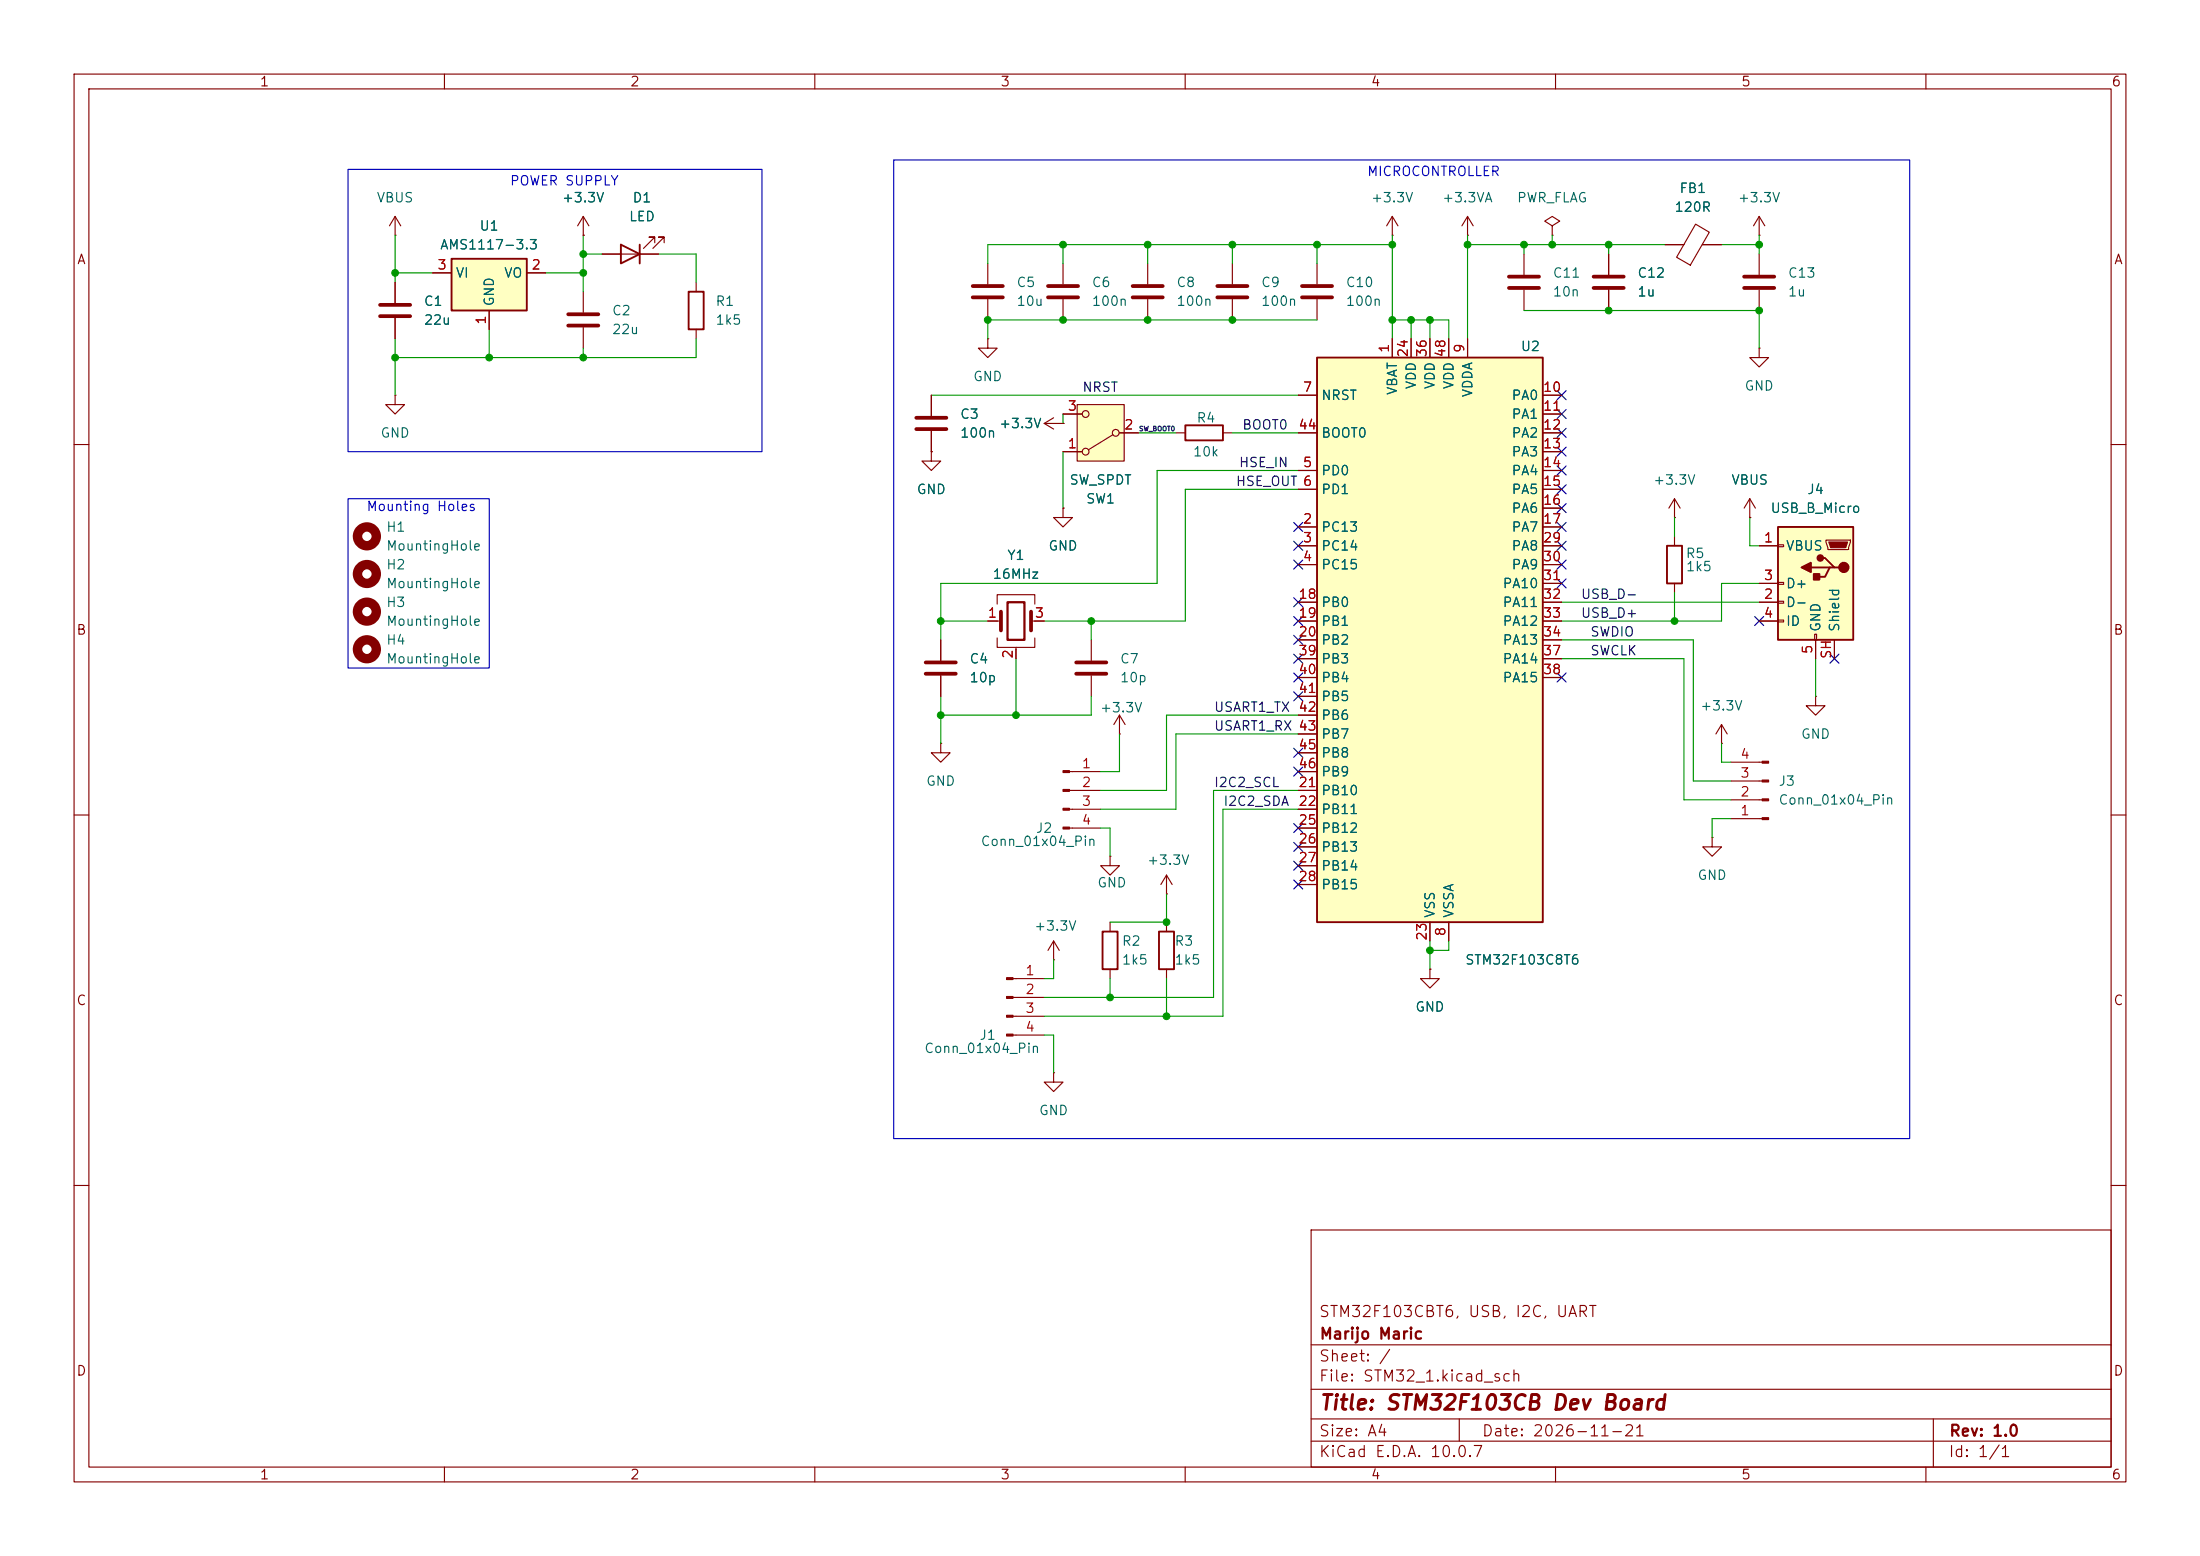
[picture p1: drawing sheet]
<svg xmlns="http://www.w3.org/2000/svg" width="297mm" height="210mm" viewBox="0 0 297 210" stroke-linecap="round" stroke-linejoin="round" font-family="sans-serif">
<g fill="none" stroke="#840000" stroke-width=".15">
<path d="M10 10h277v190h-277zM12 12h273v186h-273zM60 10v2M110 10v2M160 10v2M210 10v2M260 10v2M224.8 33h2.5M228.9 30.3l1.9 1-2.6 4.5-1.9-1.1zM229.8 33h2.6M10 60h2M143.5 68.6v1.3h1.3l-1.3 1.2-1.3-1.2h1.3"/>
<path d="M143.5 68.6h.1M226.1 69.9h.1M226.1 67.3v2.6M226.1 72.4v1.3M226.1 78.7v1.3M226.1 67.3l-.8 1.3M226.1 67.3l.7 1.3M285 60h2M147.3 86.4v2.8M147.3 91.2v2.8M151.1 99.1h.1M151.1 96.5l-.7 1.3"/>
<path d="M151.1 96.5l.8 1.3M151.1 96.5v2.6M232.4 97.8l-.8 1.3M232.4 97.8l.8 1.3M232.4 97.8v2.5M245.1 94v1.3h1.3l-1.3 1.2-1.3-1.2h1.3M245.1 94h.1M10 110h2M149.9 115.6v1.2h1.2l-1.2 1.3-1.3-1.3h1.3M149.9 115.6h.1M232.4 100.3h.1M285 110h2"/>
<path d="M142.2 129.5h.1M142.2 127l-.7 1.3M142.2 127l.8 1.3M142.2 127v2.5M149.9 124.5v1.2M149.9 130.8v1.3M10 160h2M177 166h108v32h-108zM285 160h2M60 198v2M110 198v2M160 198v2"/>
<path d="M177 194.5h108M177 191.5h108M177 187.5h108M177 181.5h108M197 191.5v3M210 198v2M260 198v2M261 191.5v6.5"/>
</g>
<g fill="none" stroke="#840000" stroke-width="1.3">
<circle cx="49.5" cy="72.4" r="1.27"/>
<circle cx="49.5" cy="77.5" r="1.27"/>
<circle cx="49.5" cy="82.5" r="1.27"/>
<circle cx="49.5" cy="87.6" r="1.27"/>
</g>
<path d="M225 73.7h2.1v5h-2.1zM148.8 125.7h2.1v5.1h-2.1z" fill="none" stroke="#840000" stroke-width=".25"/>
<path d="M145.3 89.4h4.1M145.3 90.9h4.1" fill="none" stroke="#840000" stroke-width=".51"/>
<path d="M61 34.9h10.1v7h-10.1z" fill="#ffffc2"/>
<path d="M61 34.9h10.1v7h-10.1zM160 57.4h5.1v2h-5.1z" fill="none" stroke="#840000" stroke-width=".25"/>
<g fill="none" stroke="#840000" stroke-width=".15">
<path d="M53.3 31.8h.1M53.3 29.2l-.7 1.3M53.3 29.2l.8 1.3M53.3 29.2v2.6M53.3 38.1v2.8M58.4 36.8h2.6M71.1 36.8h2.6M133.3 35.6v2.8M154.9 35.6v2.8M166.4 35.6v2.8M177.8 35.6v2.8M53.3 53.3v1.3h1.3l-1.3 1.3-1.2-1.3h1.2"/>
<path d="M53.3 53.3h.1M53.3 42.9v2.8M66 41.9v2.6M125.7 53.3v2.8M125.7 58.2v2.8M133.3 45.7v1.3h1.3l-1.3 1.3-1.2-1.3h1.2M133.3 45.7h.1M133.3 40.4v2.8M141 57.2l1.2 .7M141 57.2h2.5M142.2 56.4l-1.2 .8M143.5 57.2h.1"/>
<path d="M154.9 40.4v2.8M158.7 58.4h1.3M165.1 58.4h1.3M166.4 40.4v2.8M177.8 40.4v2.8M127 100.3v1.3h1.3l-1.3 1.3-1.3-1.3h1.3M127 100.3h.1"/>
</g>
<path d="M131.3 38.6h4.1M152.9 38.6h4.1M164.3 38.6h4.1M175.8 38.6h4M51.3 41.1h4.1M51.3 42.7h4.1M123.7 56.4h4.1M123.7 57.9h4.1M131.3 40.1h4.1M152.9 40.1h4.1M164.3 40.1h4.1M175.8 40.1h4" fill="none" stroke="#840000" stroke-width=".51"/>
<path d="M177.8 48.3h30.5v76.2h-30.5z" fill="#ffffc2"/>
<path d="M83.8 33l2.6 1.3-2.6 1.3zM86.4 33v2.6M93 39.4h2v5.1h-2zM177.8 48.3h30.5v76.2h-30.5zM156.5 125.7h2v5.1h-2z" fill="none" stroke="#840000" stroke-width=".25"/>
<g fill="none" stroke="#840000" stroke-width=".15">
<path d="M78.7 31.8h.1M78.7 29.2l-.7 1.3M78.7 29.2l.8 1.3M78.7 29.2v2.6M78.7 39.4v2.8M81.3 34.3h7.6M88.4 32.8v-.8h-.8h.8l-1.5 1.5M89.7 32.8v-.8h-.8h.8l-1.6 1.5M94 38.1v1.3M78.7 44.2v2.8M94 44.5v1.2M175.3 53.3h2.5"/>
<path d="M175.3 58.4h2.5M188 45.7v2.6M190.5 45.7v2.6M193 45.7v2.6M195.6 45.7v2.6M198.1 45.7v2.6M208.3 53.3h2.5M208.3 55.9h2.5M208.3 58.4h2.5M125.7 61v1.2h1.3l-1.3 1.3-1.2-1.3h1.2M125.7 61h.1M175.3 71.1h2.5"/>
<path d="M175.3 73.7h2.5M175.3 76.2h2.5M175.3 63.5h2.5M175.3 66h2.5M208.3 71.1h2.5M208.3 73.7h2.5M208.3 76.2h2.5M208.3 63.5h2.5M208.3 66h2.5M208.3 61h2.5M208.3 68.6h2.5M208.3 78.7h2.5"/>
<path d="M236.2 69.9h.1M236.2 67.3l-.7 1.3M236.2 67.3l.8 1.3M236.2 67.3v2.6M127 86.4v2.8M127 91.2v2.8M133.3 83.8h1.8M134.6 81.5v-1.2h5.1v1.2M134.6 86.1v1.3h5.1v-1.3M137.2 87.4v1.5M139.2 83.8h1.8M175.3 81.3h2.5"/>
<path d="M175.3 83.8h2.5M175.3 86.4h2.5M175.3 88.9h2.5M175.3 91.4h2.5M175.3 94h2.5M175.3 96.5h2.5M175.3 99.1h2.5M208.3 81.3h2.5M208.3 83.8h2.5M208.3 86.4h2.5M208.3 88.9h2.5M208.3 91.4h2.5"/>
<path d="M144.4 106.7h4.2M144.4 109.2h4.2M144.4 111.8h4.2M144.4 104.1h4.2M175.3 106.7h2.5M175.3 109.2h2.5M175.3 111.8h2.5M175.3 114.3h2.5M175.3 116.8h2.5M175.3 119.4h2.5M175.3 101.6h2.5M175.3 104.1h2.5"/>
<path d="M136.8 132.1h4.2M136.8 134.6h4.2M136.8 137.2h4.2M136.8 139.7h4.2M157.5 124.5v1.2M157.5 130.8v1.3M193 124.5v2.5M195.6 124.5v2.5M142.2 144.8v1.3h1.3l-1.3 1.2-1.2-1.2h1.2M142.2 144.8h.1"/>
</g>
<path d="M76.7 42.4h4.1M76.7 43.9h4.1M125 89.4h4M125 90.9h4M135.1 82.6v2.5M139.2 82.6v2.5" fill="none" stroke="#840000" stroke-width=".51"/>
<g fill="#840000" stroke="#840000" stroke-width=".15">
<path d="M135.9 132h.9v.2h-.9z"/>
<path d="M135.9 134.5h.9v.2h-.9z"/>
<path d="M135.9 137h.9v.3h-.9z"/>
<path d="M135.9 139.6h.9v.2h-.9z"/>
<path d="M143.5 104h.9v.3h-.9z"/>
<path d="M143.5 106.6h.9v.2h-.9z"/>
<path d="M143.5 109.1h.9v.2h-.9z"/>
<path d="M143.5 111.6h.9v.3h-.9z"/>
</g>
<path d="M136 81.3h2.3v5.1h-2.3z" fill="none" stroke="#840000" stroke-width=".3"/>
<path d="M145.4 54.6h6.4v7.6h-6.4z" fill="#ffffc2"/>
<g fill="none" stroke="#840000" stroke-width=".15">
<path d="M143.5 35.6v2.8M188 31.8h.1M188 29.2l-.8 1.3M188 29.2l.7 1.3M188 29.2v2.6M198.1 31.8h.1M198.1 29.2l-.7 1.3M198.1 29.2l.8 1.3M198.1 29.2v2.6M205.7 34.3v2.8M205.7 39.1v2.8M209.5 30.5l1.1-.7-1.1-.6-1 .6 1 .7v1.3"/>
<path d="M209.5 31.8h.1M217.2 34.3v2.8M217.2 39.1v2.8M237.5 31.8h.1M237.5 29.2v2.6M237.5 34.3v2.8M237.5 39.1v2.8M237.5 29.2l-.8 1.3M237.5 29.2l.8 1.3M143.5 55.9h2.5M143.5 40.4v2.8M145.4 54.6h6.4v7.6h-6.4z"/>
<path d="M150.2 58.7l-3.3 2M151.1 58.4h2.6M237.5 47v1.3h1.3l-1.3 1.2-1.3-1.2h1.3M237.5 47h.1M143.5 61h2.5M157.5 118.1l-.8 1.3M157.5 118.1l.7 1.3M157.5 118.1v2.6M231.1 113v1.3h1.3l-1.3 1.3-1.2-1.3h1.2M231.1 113h.1M233.7 110.5h4.2M233.7 108h4.2"/>
<path d="M233.7 105.4h4.2M233.7 102.9h4.2M157.5 120.7h.1M193 130.8v1.3h1.3l-1.3 1.3-1.2-1.3h1.2M193 130.8h.1"/>
<circle cx="146.6" cy="55.9" r=".46"/>
<circle cx="150.6" cy="58.4" r=".46"/>
<circle cx="146.6" cy="61" r=".46"/>
</g>
<path d="M141.5 38.6h4M203.7 37.3h4.1M203.7 38.9h4.1M215.1 37.3h4.1M215.1 38.9h4.1M235.5 37.3h4M235.5 38.9h4M141.5 40.1h4" fill="none" stroke="#840000" stroke-width=".51"/>
<g fill="#840000" stroke="#840000" stroke-width=".15">
<path d="M237.9 110.4h.9v.2h-.9z"/>
<path d="M237.9 107.8h.9v.3h-.9z"/>
<path d="M237.9 105.3h.9v.2h-.9z"/>
<path d="M237.9 102.7h.9v.3h-.9z"/>
</g>
<path d="M240 71.1h10.2v15.3h-10.2z" fill="#ffffc2"/>
<path d="M240 71.1h10.2v15.3h-10.2zM244.5 76.6h2.5M245.7 75.3h.7l1.2 1.3h.7M247.6 76.6h-.6l-.6 1.3h-1.3" fill="none" stroke="#840000" stroke-width=".25"/>
<g fill="none" stroke="#840000" stroke-width=".15">
<path d="M53.3 38.1v2.8M58.4 36.8h2.6M71.1 36.8h2.6M78.7 31.8h.1M81.3 34.3h2.5M86.4 34.3h2.5M217.2 34.3v2.8M217.2 39.1v2.8M224.8 33h2.5M229.9 33h2.5M53.3 42.9v2.8M66 41.9v2.6"/>
<path d="M125.7 53.3v2.8M125.7 58.2v2.8M143.5 57.2h.1M143.5 55.9h2.5M151.1 58.4h2.6M175.3 58.4h2.5M175.3 53.3h2.5M188 45.7v2.6M190.5 45.7v2.6M193 45.7v2.6M195.6 45.7v2.6M198.1 45.7v2.6"/>
<path d="M208.3 58.4h2.5M208.3 55.9h2.5M208.3 53.3h2.5M125.7 61h.1M143.5 68.6h.1M143.5 61h2.5M175.3 73.7h2.5M175.3 71.1h2.5M175.3 76.2h2.5M175.3 63.5h2.5M175.3 66h2.5M208.3 73.7h2.5"/>
<path d="M208.3 78.7h2.5M208.3 61h2.5M208.3 71.1h2.5M208.3 76.2h2.5M208.3 63.5h2.5M208.3 66h2.5M208.3 68.6h2.5M236.2 69.9h.1M237.5 73.7h2.5M237.5 78.7h2.5M240 73.5h.8v.3h-.8zM240 78.6h.8v.3h-.8z"/>
<path d="M246.5 72.9h3.3v.3l-.2 1h-2.8zM127 86.4v2.8M127 91.2v2.8M133.3 83.8h1.3M137.2 87.6v1.3M139.7 83.8h1.3M175.3 81.3h2.5M175.3 83.8h2.5M175.3 86.4h2.5M175.3 88.9h2.5M175.3 91.4h2.5M175.3 94h2.5"/>
<path d="M175.3 96.5h2.5M175.3 99.1h2.5M208.3 81.3h2.5M208.3 83.8h2.5M208.3 86.4h2.5M208.3 88.9h2.5M208.3 91.4h2.5M237.5 81.3h2.5M237.5 83.8h2.5M240 81.2h.8v.2h-.8zM240 83.7h.8v.2h-.8zM245 85.6h.2v.8h-.2z"/>
<path d="M245.1 86.4v2.5M247.6 86.4v2.5M175.3 106.7h2.5M175.3 109.2h2.5M175.3 111.8h2.5M175.3 114.3h2.5M175.3 116.8h2.5M175.3 119.4h2.5M175.3 101.6h2.5M175.3 104.1h2.5M193 130.8h.1M193 124.5v2.5"/>
<path d="M195.6 124.5v2.5"/>
</g>
<path d="M246.9 73.2h2.5l-.2 .7h-2.1z" fill="#840000" stroke="#840000" stroke-width=".15"/>
<g fill="#840000" stroke="#840000" stroke-width=".25">
<path d="M244.9 77.5h.7v.7h-.7z"/>
<path d="M243.2 76.6l1.3-.7v1.3z"/>
<circle cx="248.9" cy="76.6" r=".63"/>
<circle cx="245.7" cy="75.3" r=".38"/>
</g>
<g fill="none" stroke="#009600" stroke-width=".15">
<path d="M53.3 31.8v6.3M53.3 36.8h5.1M73.7 36.8h5M78.7 31.8v7.6M78.7 34.3h2.6M88.9 34.3h5.1v3.8M143.5 33v2.6M154.9 33v2.6M166.4 33v2.6M177.8 33v2.6M188 33h-54.7v2.6M188 31.8v13.9"/>
<path d="M198.1 33h26.7M198.1 31.8v13.9M205.7 33v1.3M209.5 31.8v1.2M217.2 33v1.3M232.4 33h5.1M237.5 31.8v2.5M53.3 45.7v7.6M66 44.5v3.8M78.7 47v1.3M94 45.7v2.6h-40.7M125.7 53.3h49.6"/>
<path d="M143.5 55.9v1.3M153.7 58.4h5M166.4 58.4h8.9M177.8 43.2h-44.5v2.5M188 43.2h7.6v2.5M190.5 43.2v2.5M193 43.2v2.5M205.7 41.9h31.8v5.1M143.5 61v7.6M175.3 66h-15.3v17.8h-19M175.3 63.5h-19.1v15.2h-29.2v7.7M226.1 69.9v2.5"/>
<path d="M236.2 69.9v3.8h1.3M237.5 78.7h-5.1v5.1h-21.6M127 83.8h6.3M127 94v6.3M137.2 88.9v7.6M147.3 94v2.5h-20.3M147.3 83.8v2.6M151.1 99.1v5h-2.5M175.3 96.5h-17.8v10.2h-8.9M175.3 99.1h-16.6v10.1h-10.1M210.8 86.4h17.8v19h5.1M210.8 88.9h16.5v19.1h6.4"/>
<path d="M210.8 81.3h26.7M226.1 80v3.8M245.1 88.9v5.1M148.6 111.8h1.3v3.8M175.3 106.7h-11.5v27.9h-22.8M175.3 109.2h-10.2v28h-24.1M232.4 100.3v2.6h1.3M233.7 110.5h-2.6v2.5M141 139.7h1.2v5.1M142.2 129.5v2.6h-1.2M149.9 132.1v2.5M157.5 120.7v3.8h-7.6"/>
<path d="M157.5 132.1v5.1M193 127v3.8M195.6 127v1.3h-2.6"/>
</g>
<g fill="none" stroke="#000084" stroke-width=".15">
<path d="M210.2 52.7l1.2 1.2M210.2 55.3l1.2 1.2M210.2 57.8l1.2 1.2M211.4 52.7l-1.2 1.2M211.4 55.3l-1.2 1.2M211.4 57.8l-1.2 1.2M174.7 70.5l1.2 1.2M174.7 73.1l1.2 1.2M174.7 75.6l1.2 1.2M175.9 70.5l-1.2 1.2M175.9 73.1l-1.2 1.2M175.9 75.6l-1.2 1.2"/>
<path d="M210.2 75.6l1.2 1.2M210.2 68l1.2 1.2M210.2 70.5l1.2 1.2M210.2 78.1l1.2 1.2M210.2 73.1l1.2 1.2M210.2 60.4l1.2 1.2M210.2 65.4l1.2 1.2M210.2 62.9l1.2 1.2M211.4 75.6l-1.2 1.2M211.4 68l-1.2 1.2M211.4 70.5l-1.2 1.2M211.4 78.1l-1.2 1.2"/>
<path d="M211.4 73.1l-1.2 1.2M211.4 60.4l-1.2 1.2M211.4 65.4l-1.2 1.2M211.4 62.9l-1.2 1.2M174.7 83.2l1.2 1.2M174.7 85.8l1.2 1.2M174.7 80.7l1.2 1.2M174.7 93.4l1.2 1.2M174.7 90.8l1.2 1.2M174.7 88.3l1.2 1.2M175.9 88.3l-1.2 1.2M175.9 83.2l-1.2 1.2"/>
<path d="M175.9 85.8l-1.2 1.2M175.9 90.8l-1.2 1.2M175.9 80.7l-1.2 1.2M175.9 93.4l-1.2 1.2M210.2 90.8l1.2 1.2M211.4 90.8l-1.2 1.2M236.9 83.2l1.2 1.2M238.1 83.2l-1.2 1.2M247 88.3l1.3 1.2M248.3 88.3l-1.3 1.2M174.7 118.8l1.2 1.2M174.7 111.2l1.2 1.2"/>
<path d="M174.7 113.7l1.2 1.2M174.7 103.5l1.2 1.2M174.7 101l1.2 1.2M174.7 116.2l1.2 1.2M175.9 111.2l-1.2 1.2M175.9 103.5l-1.2 1.2M175.9 118.8l-1.2 1.2M175.9 113.7l-1.2 1.2M175.9 101l-1.2 1.2M175.9 116.2l-1.2 1.2"/>
</g>
<path d="M47 22.9h55.9v38.1h-55.9zM120.6 21.6h137.2v132.1h-137.2zM47 67.3h19v22.9h-19z" fill="none" stroke="#0000c2" stroke-width=".15"/>
<g fill="#009600" stroke="#009600" stroke-width=".14">
<circle cx="78.7" cy="34.3" r=".46"/>
<circle cx="53.3" cy="36.8" r=".46"/>
<circle cx="53.3" cy="48.3" r=".46"/>
<circle cx="78.7" cy="48.3" r=".46"/>
<circle cx="78.7" cy="36.8" r=".46"/>
<circle cx="66" cy="48.3" r=".46"/>
<circle cx="147.3" cy="83.8" r=".46"/>
<circle cx="157.5" cy="124.5" r=".46"/>
<circle cx="149.9" cy="134.6" r=".46"/>
<circle cx="193" cy="128.3" r=".46"/>
<circle cx="157.5" cy="137.2" r=".46"/>
<circle cx="143.5" cy="33" r=".46"/>
<circle cx="154.9" cy="33" r=".46"/>
<circle cx="188" cy="33" r=".46"/>
<circle cx="154.9" cy="43.2" r=".46"/>
<circle cx="188" cy="43.2" r=".46"/>
<circle cx="190.5" cy="43.2" r=".46"/>
<circle cx="193" cy="43.2" r=".46"/>
<circle cx="127" cy="83.8" r=".46"/>
<circle cx="127" cy="96.5" r=".46"/>
<circle cx="143.5" cy="43.2" r=".46"/>
<circle cx="133.3" cy="43.2" r=".46"/>
<circle cx="137.2" cy="96.5" r=".46"/>
<circle cx="237.5" cy="33" r=".46"/>
<circle cx="237.5" cy="41.9" r=".46"/>
<circle cx="226.1" cy="83.8" r=".46"/>
<circle cx="205.7" cy="33" r=".46"/>
<circle cx="217.2" cy="41.9" r=".46"/>
<circle cx="217.2" cy="33" r=".46"/>
<circle cx="198.1" cy="33" r=".46"/>
<circle cx="209.5" cy="33" r=".46"/>
<circle cx="166.4" cy="33" r=".46"/>
<circle cx="166.4" cy="43.2" r=".46"/>
<circle cx="177.8" cy="33" r=".46"/>
</g>
<text font-size="2" fill="#840000" x="178" y="190.8">Title: STM32F103CB Dev Board</text>
<g font-size="1.5" fill="#840000">
<text x="178" y="178.1">STM32F103CBT6, USB, I2C, UART</text>
<text x="178" y="184.1">Sheet: /</text>
<text x="178" y="181.1">Marijo Maric</text>
<text x="178" y="186.8">File: STM32_1.kicad_sch</text>
<text x="178" y="197">KiCad E.D.A. 10.0.7</text>
<text x="178" y="194.2">Size: A4</text>
<text x="200" y="194.2">Date: 2026-11-21</text>
<text x="263" y="197">Id: 1/1</text>
<text x="263" y="194.2">Rev: 1.0</text>
</g>
<g font-size="1.3" fill="#840000">
<text x="35" y="12">1</text>
<text x="85" y="12">2</text>
<text x="135" y="12">3</text>
<text x="185" y="12">4</text>
<text x="235" y="12">5</text>
<text x="285" y="12">6</text>
<text x="10.3" y="36">A</text>
<text x="285.3" y="36">A</text>
<text x="10.2" y="86">B</text>
<text x="285.2" y="86">B</text>
<text x="10.2" y="136">C</text>
<text x="285.2" y="136">C</text>
<text x="10.2" y="186">D</text>
<text x="285.2" y="186">D</text>
<text x="35" y="200">1</text>
<text x="85" y="200">2</text>
<text x="135" y="200">3</text>
<text x="185" y="200">4</text>
<text x="235" y="200">5</text>
<text x="285" y="200">6</text>
</g>
<g font-size="1.3" fill="#006464">
<text x="50.8" y="27.6">VBUS</text>
<text x="75.8" y="27.6">+3.3V</text>
<text x="85.3" y="27.6">D1</text>
<text x="185" y="27.6">+3.3V</text>
<text x="194.6" y="27.6">+3.3VA</text>
<text x="204.7" y="27.6">PWR_FLAG</text>
<text x="226" y="28.9">120R</text>
<text x="226.6" y="26.4">FB1</text>
<text x="234.5" y="27.6">+3.3V</text>
<text x="59.3" y="34">AMS1117-3.3</text>
<text x="64.6" y="31.4">U1</text>
<text x="84.8" y="30.2">LED</text>
<text x="57.1" y="41.6">C1</text>
<text x="61.4" y="37.8">VI</text>
<text x="67" y="41.4" transform="rotate(-90 67 41.4)">GND</text>
<text x="68" y="37.8">VO</text>
<text x="96.5" y="41.6">R1</text>
<text x="137.1" y="39.1">C5</text>
<text x="137.1" y="41.6">10u</text>
<text x="147.3" y="39.1">C6</text>
<text x="147.3" y="41.6">100n</text>
<text x="158.7" y="39.1">C8</text>
<text x="158.7" y="41.6">100n</text>
<text x="170.2" y="39.1">C9</text>
<text x="170.2" y="41.6">100n</text>
<text x="181.6" y="39.1">C10</text>
<text x="181.6" y="41.6">100n</text>
<text x="209.5" y="37.8">C11</text>
<text x="209.5" y="40.3">10n</text>
<text x="221" y="37.8">C12</text>
<text x="221" y="40.3">1u</text>
<text x="241.3" y="37.8">C13</text>
<text x="241.3" y="40.3">1u</text>
<text x="57.1" y="44.1">22u</text>
<text x="82.5" y="42.9">C2</text>
<text x="82.5" y="45.4">22u</text>
<text x="96.5" y="44.1">1k5</text>
<text x="205.2" y="47.7">U2</text>
<text x="131.3" y="51.8">GND</text>
<text x="188.9" y="53.4" transform="rotate(-90 188.9 53.4)">VBAT</text>
<text x="191.5" y="52.6" transform="rotate(-90 191.5 52.6)">VDD</text>
<text x="194" y="52.6" transform="rotate(-90 194 52.6)">VDD</text>
<text x="196.5" y="52.6" transform="rotate(-90 196.5 52.6)">VDD</text>
<text x="199.1" y="53.7" transform="rotate(-90 199.1 53.7)">VDDA</text>
<text x="235.4" y="53">GND</text>
<text x="51.3" y="59.4">GND</text>
<text x="129.5" y="56.8">C3</text>
<text x="129.5" y="59.4">100n</text>
<text x="134.8" y="58.1">+3.3V</text>
<text x="161.4" y="57.4">R4</text>
<text x="178.3" y="54.3">NRST</text>
<text x="178.3" y="59.4">BOOT0</text>
<text x="204" y="54.3">PA0</text>
<text x="204" y="56.8">PA1</text>
<text x="204" y="59.4">PA2</text>
<text x="144.3" y="65.7">SW_SPDT</text>
<text x="161" y="61.9">10k</text>
<text x="178.3" y="64.5">PD0</text>
<text x="204" y="61.9">PA3</text>
<text x="204" y="64.5">PA4</text>
<text x="223.1" y="65.7">+3.3V</text>
<text x="233.6" y="65.7">VBUS</text>
<text x="123.7" y="67">GND</text>
<text x="146.5" y="68.3">SW1</text>
<text x="178.3" y="67">PD1</text>
<text x="204" y="67">PA5</text>
<text x="204" y="69.5">PA6</text>
<text x="238.9" y="69.5">USB_B_Micro</text>
<text x="243.9" y="67">J4</text>
<text x="52.1" y="72.1">H1</text>
<text x="52.1" y="74.6">MountingHole</text>
<text x="52.1" y="77.2">H2</text>
<text x="135.9" y="75.9">Y1</text>
<text x="141.4" y="74.6">GND</text>
<text x="178.3" y="72.1">PC13</text>
<text x="178.3" y="74.6">PC14</text>
<text x="178.3" y="77.2">PC15</text>
<text x="204" y="72.1">PA7</text>
<text x="204" y="74.6">PA8</text>
<text x="204" y="77.2">PA9</text>
<text x="227.5" y="75.6">R5</text>
<text x="227.5" y="77.4">1k5</text>
<text x="241" y="74.6">VBUS</text>
<text x="52.1" y="82.2">H3</text>
<text x="52.1" y="79.7">MountingHole</text>
<text x="133.9" y="78.4">16MHz</text>
<text x="178.3" y="82.2">PB0</text>
<text x="202.8" y="79.7">PA10</text>
<text x="202.8" y="82.2">PA11</text>
<text x="241" y="82.2">D-</text>
<text x="241" y="79.7">D+</text>
<text x="52.1" y="84.8">MountingHole</text>
<text x="52.1" y="87.3">H4</text>
<text x="52.1" y="89.9">MountingHole</text>
<text x="130.8" y="89.9">C4</text>
<text x="151.1" y="89.9">C7</text>
<text x="178.3" y="84.8">PB1</text>
<text x="178.3" y="87.3">PB2</text>
<text x="178.3" y="89.9">PB3</text>
<text x="202.8" y="84.8">PA12</text>
<text x="202.8" y="87.3">PA13</text>
<text x="202.8" y="89.9">PA14</text>
<text x="241" y="84.8">ID</text>
<text x="246.1" y="85.4" transform="rotate(-90 246.1 85.4)">GND</text>
<text x="248.6" y="85.4" transform="rotate(-90 248.6 85.4)">Shield</text>
<text x="130.8" y="92.4">10p</text>
<text x="151.1" y="92.4">10p</text>
<text x="178.3" y="92.4">PB4</text>
<text x="178.3" y="94.9">PB5</text>
<text x="202.8" y="92.4">PA15</text>
<text x="148.4" y="96.5">+3.3V</text>
<text x="178.3" y="97.5">PB6</text>
<text x="178.3" y="100">PB7</text>
<text x="229.4" y="96.2">+3.3V</text>
<text x="243" y="100">GND</text>
<text x="124.9" y="106.4">GND</text>
<text x="178.3" y="107.6">PB10</text>
<text x="178.3" y="102.6">PB8</text>
<text x="178.3" y="105.1">PB9</text>
<text x="240" y="106.4">J3</text>
<text x="139.8" y="112.7">J2</text>
<text x="178.3" y="110.2">PB11</text>
<text x="178.3" y="112.7">PB12</text>
<text x="240" y="108.9">Conn_01x04_Pin</text>
<text x="132.3" y="114.5">Conn_01x04_Pin</text>
<text x="154.8" y="117">+3.3V</text>
<text x="178.3" y="115.3">PB13</text>
<text x="178.3" y="117.8">PB14</text>
<text x="229.1" y="119.1">GND</text>
<text x="139.5" y="125.9">+3.3V</text>
<text x="148.1" y="120.1">GND</text>
<text x="178.3" y="120.3">PB15</text>
<text x="194" y="124" transform="rotate(-90 194 124)">VSS</text>
<text x="196.5" y="124" transform="rotate(-90 196.5 124)">VSSA</text>
<text x="151.4" y="128">R2</text>
<text x="151.4" y="130.5">1k5</text>
<text x="158.5" y="128">R3</text>
<text x="158.5" y="130.5">1k5</text>
<text x="197.7" y="130.5">STM32F103C8T6</text>
<text x="191" y="136.9">GND</text>
<text x="124.7" y="142.4">Conn_01x04_Pin</text>
<text x="132.1" y="140.7">J1</text>
<text x="140.2" y="150.8">GND</text>
</g>
<g font-size="1.3" fill="#0000c2">
<text x="68.8" y="25.4">POWER SUPPLY</text>
<text x="184.5" y="24.1">MICROCONTROLLER</text>
<text x="49.4" y="69.3">Mounting Holes</text>
</g>
<g font-size="1.3" fill="#a90000">
<text x="59" y="36.7">3</text>
<text x="71.7" y="36.7">2</text>
<text x="65.9" y="43.9" transform="rotate(-90 65.9 43.9)">1</text>
<text x="187.8" y="47.7" transform="rotate(-90 187.8 47.7)">1</text>
<text x="198" y="47.7" transform="rotate(-90 198 47.7)">9</text>
<text x="175.8" y="53.2">7</text>
<text x="190.4" y="48.3" transform="rotate(-90 190.4 48.3)">24</text>
<text x="192.9" y="48.3" transform="rotate(-90 192.9 48.3)">36</text>
<text x="195.4" y="48.3" transform="rotate(-90 195.4 48.3)">48</text>
<text x="208.2" y="53.2">10</text>
<text x="144" y="55.7">3</text>
<text x="151.7" y="58.3">2</text>
<text x="175.2" y="58.3">44</text>
<text x="208.2" y="55.7">11</text>
<text x="208.2" y="58.3">12</text>
<text x="144" y="60.8">1</text>
<text x="175.8" y="63.4">5</text>
<text x="175.8" y="65.9">6</text>
<text x="208.2" y="60.8">13</text>
<text x="208.2" y="63.4">14</text>
<text x="208.2" y="65.9">15</text>
<text x="175.8" y="71">2</text>
<text x="208.2" y="68.4">16</text>
<text x="208.2" y="71">17</text>
<text x="175.8" y="73.5">3</text>
<text x="175.8" y="76.1">4</text>
<text x="208.2" y="73.5">29</text>
<text x="208.2" y="76.1">30</text>
<text x="238" y="73.5">1</text>
<text x="133.3" y="83.7">1</text>
<text x="139.6" y="83.7">3</text>
<text x="175.2" y="81.1">18</text>
<text x="175.2" y="83.7">19</text>
<text x="208.2" y="78.6">31</text>
<text x="208.2" y="81.1">32</text>
<text x="208.2" y="83.7">33</text>
<text x="238" y="81.1">2</text>
<text x="238" y="78.6">3</text>
<text x="238" y="83.7">4</text>
<text x="137" y="89" transform="rotate(-90 137 89)">2</text>
<text x="175.2" y="86.2">20</text>
<text x="175.2" y="88.8">39</text>
<text x="208.2" y="86.2">34</text>
<text x="208.2" y="88.8">37</text>
<text x="245" y="88.4" transform="rotate(-90 245 88.4)">5</text>
<text x="247.5" y="89" transform="rotate(-90 247.5 89)">SH</text>
<text x="175.2" y="91.3">40</text>
<text x="175.2" y="93.8">41</text>
<text x="208.2" y="91.3">38</text>
<text x="175.2" y="96.4">42</text>
<text x="175.2" y="101.5">45</text>
<text x="175.2" y="98.9">43</text>
<text x="146" y="104">1</text>
<text x="146" y="106.5">2</text>
<text x="175.2" y="106.5">21</text>
<text x="175.2" y="104">46</text>
<text x="234.9" y="107.8">2</text>
<text x="234.9" y="105.3">3</text>
<text x="234.9" y="102.7">4</text>
<text x="146" y="109.1">3</text>
<text x="146" y="111.6">4</text>
<text x="175.2" y="109.1">22</text>
<text x="175.2" y="111.6">25</text>
<text x="234.9" y="110.4">1</text>
<text x="175.2" y="114.2">26</text>
<text x="175.2" y="116.7">27</text>
<text x="175.2" y="119.2">28</text>
<text x="138.3" y="131.9">1</text>
<text x="192.9" y="127.1" transform="rotate(-90 192.9 127.1)">23</text>
<text x="195.4" y="126.5" transform="rotate(-90 195.4 126.5)">8</text>
<text x="138.3" y="134.5">2</text>
<text x="138.3" y="137">3</text>
<text x="138.3" y="139.6">4</text>
</g>
<g font-size="1.3" fill="#0f0f0f">
<text x="146" y="53.2">NRST</text>
<text x="167.6" y="58.3">BOOT0</text>
<text x="166.7" y="65.9">HSE_OUT 6</text>
<text x="167.2" y="63.4">HSE_IN</text>
<text x="213.3" y="81.2">USB_D-</text>
<text x="213.3" y="83.7">USB_D+</text>
<text x="214.6" y="86.2">SWDIO</text>
<text x="214.6" y="88.8">SWCLK</text>
<text x="163.8" y="98.9">USART1_RX 43</text>
<text x="163.8" y="96.4">USART1_TX</text>
<text x="163.8" y="106.6">I2C2_SCL</text>
<text x="165.1" y="109.1">I2C2_SDA</text>
</g>
<text font-size=".6" fill="#0f0f0f" x="153.7" y="58.4">SW_BOOT0</text>
</svg>
